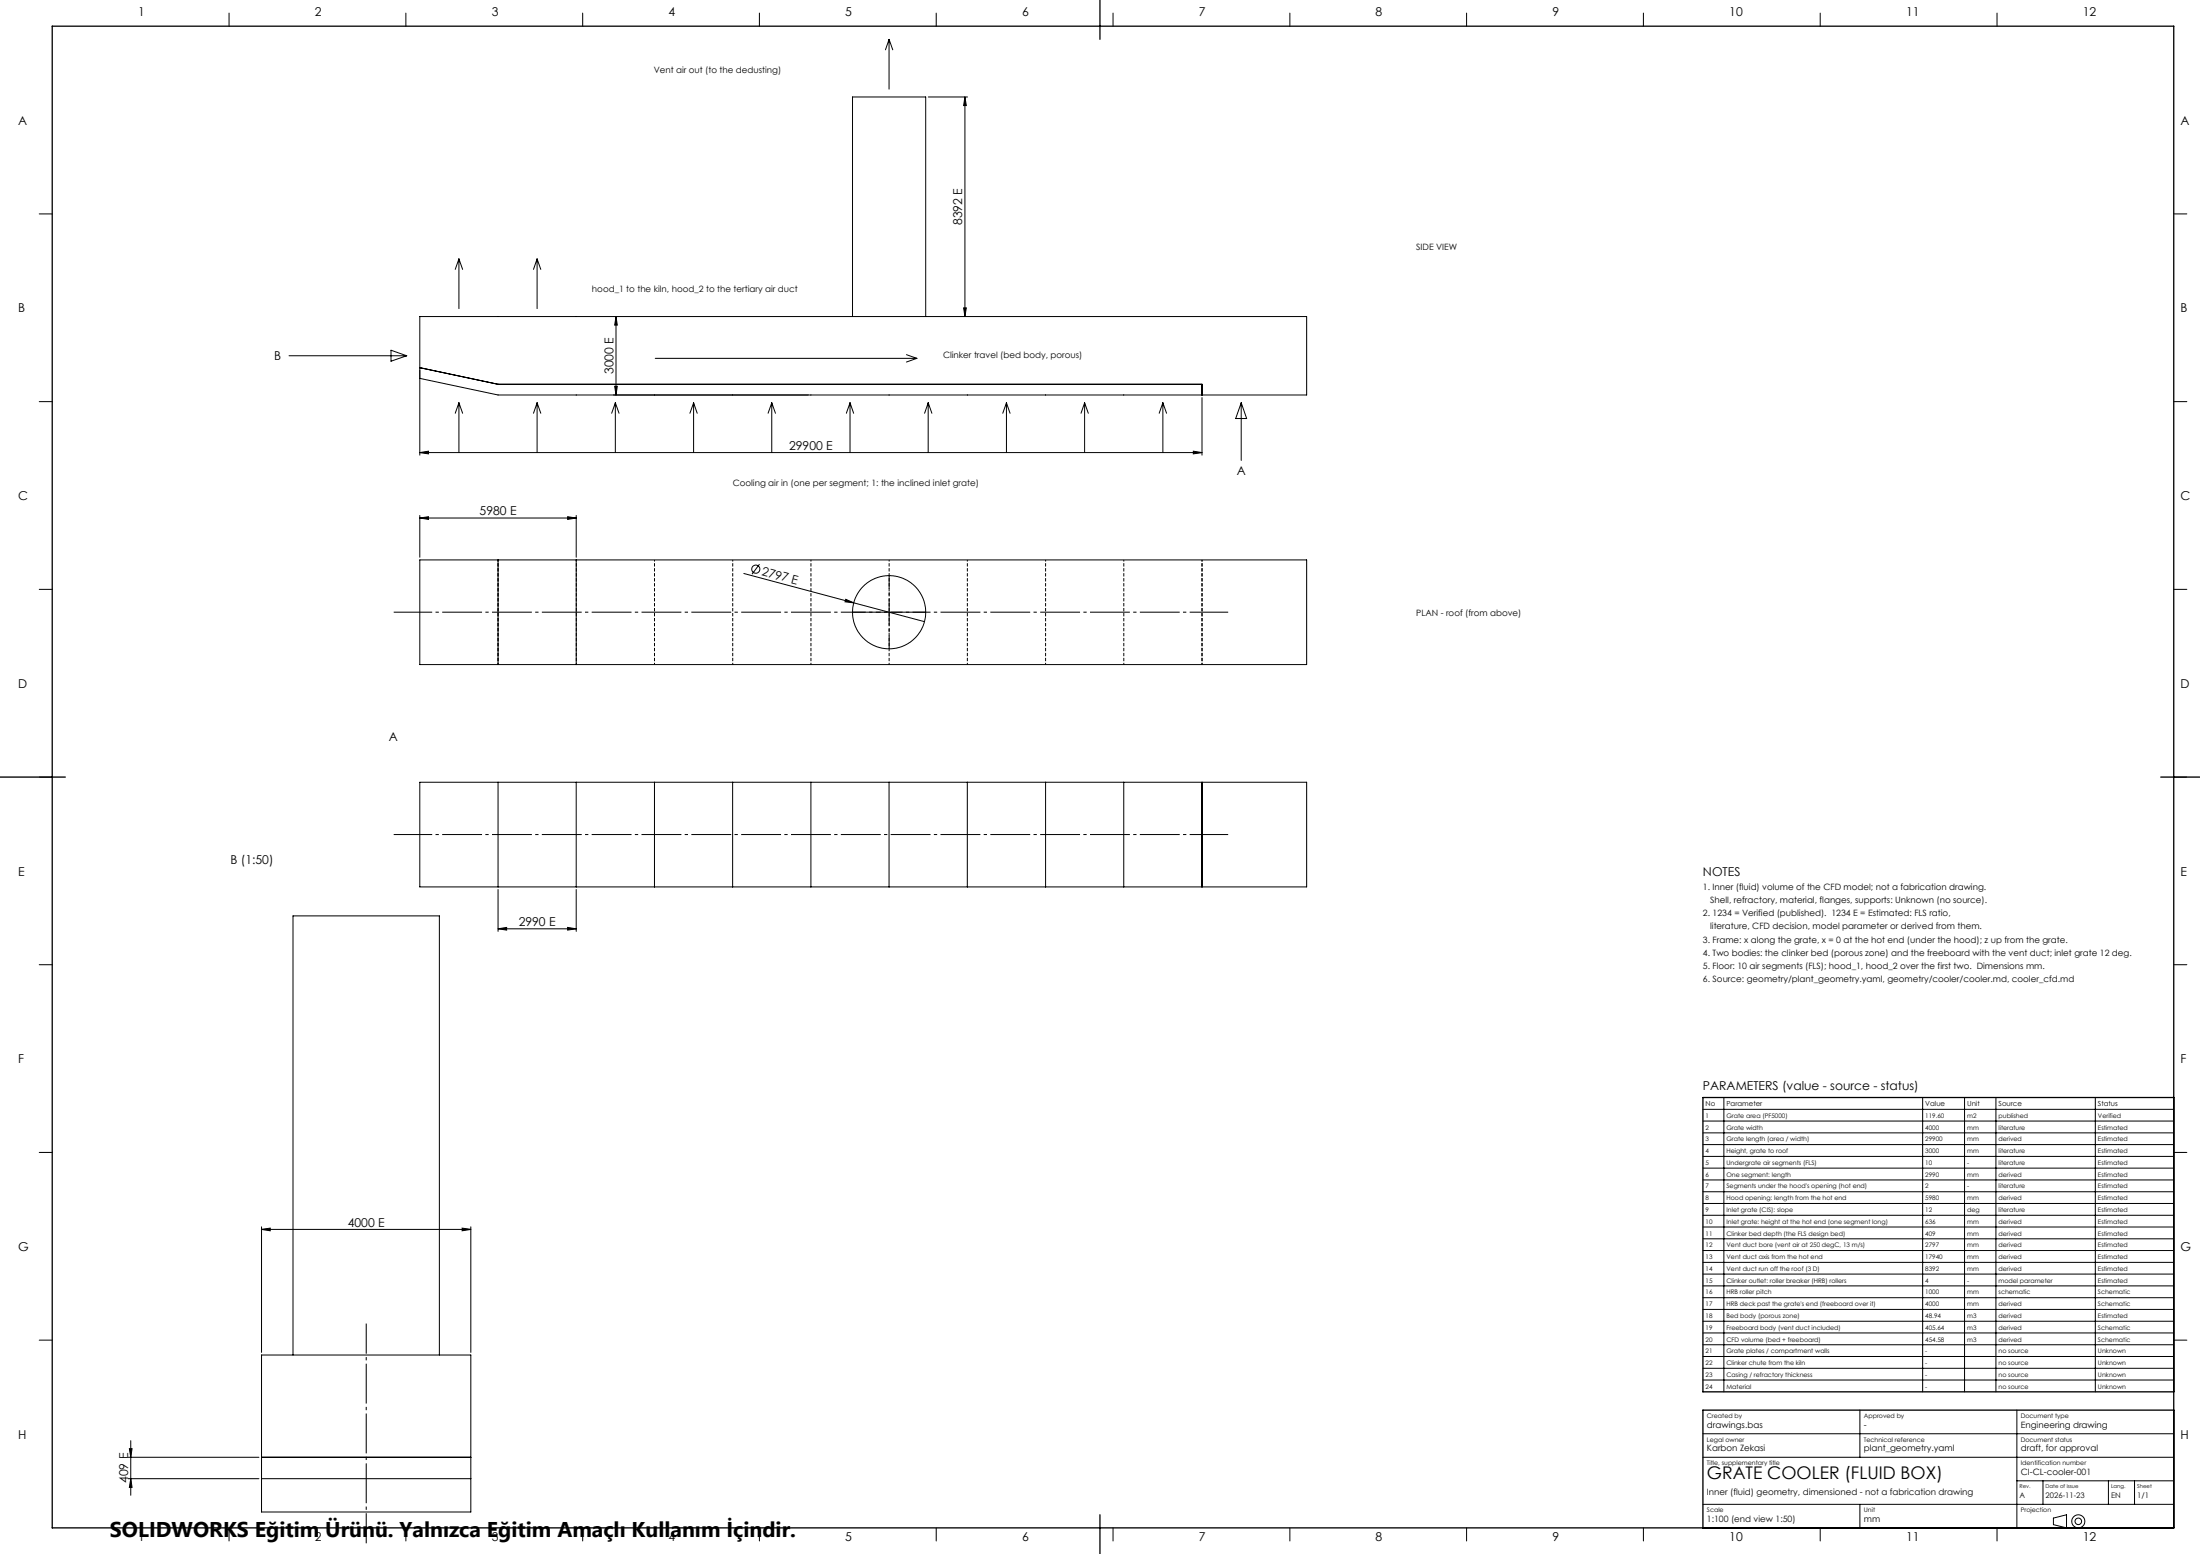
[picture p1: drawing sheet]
<svg xmlns="http://www.w3.org/2000/svg" width="841mm" height="594mm" viewBox="0 0 841 594" stroke-linecap="round" stroke-linejoin="round" font-family="sans-serif">
<g fill="none" stroke="#000" stroke-width=".38">
<path d="M87.6 5v5M155.2 5v5M222.7 5v5M290.3 5v5M339.9 15.1v19M339.9 15.1l-1.4 3.9M339.9 15.1l1.4 3.9M357.9 5v5M425.5 5v5M493.1 5v5M560.6 5v5M628.2 5v5"/>
<path d="M695.8 5v5M763.4 5v5M354.9 37.1h15M368.9 37.1l.5 3.3h-1zM368.9 37.1v83.9M15 81.8h5M175.4 99v19M175.4 99l-1.4 4M175.4 99l1.4 4M205.3 99v19M205.3 99l-1.4 4M205.3 99l1.4 4"/>
<path d="M831 81.8h5M368.4 117.7h1l-.5 3.3zM110.5 136h45M149.5 133.9l6 2.1-6 2.1zM235.5 121l.5 3.3h-1zM235.5 121v30M250.5 137h100M325.9 121v-83.9h28v83.9M346.5 135.6l4 1.4M350.5 137l-4 1.4M15 153.5h5M160.5 140.5l29.9 6.4h269.1v4.1"/>
<path d="M160.5 144.6l29.9 6.4h309.1v-30h-339v53M175.4 154v19M175.4 154l-1.4 4M175.4 154l1.4 4M205.3 154v19M205.3 154l-1.4 4M205.3 154l1.4 4M235 147.7h1l-.5 3.3zM235.2 154v19M235.2 154l-1.4 4M235.2 154l1.4 4M265.1 154v19"/>
<path d="M265.1 154l-1.4 4M265.1 154l1.4 4M295 154v19M295 154l-1.4 4M295 154l1.4 4M324.9 154v19M324.9 154l-1.4 4M324.9 154l1.4 4M354.8 154v19M354.8 154l-1.4 4M354.8 154l1.4 4M384.7 154v19"/>
<path d="M384.7 154l-1.4 4M384.7 154l1.4 4M414.6 154v19M414.6 154l-1.4 4M414.6 154l1.4 4M444.5 154v19M444.5 154l-1.4 4M444.5 154l1.4 4M459.5 152v22M474.5 154v22M474.5 154l2.1 6h-4.2zM831 153.5h5"/>
<path d="M160.5 173l3.3-.5v1zM160.5 173h299M456.2 172.5l3.3 .5-3.3 .5zM160.5 198l3.3-.5v1zM160.5 197v16M160.5 198h59.8M217 197.5l3.3 .5-3.3 .5zM220.3 197v16M160.5 214h339v40h-339zM190.4 214v40M220.3 214v40M284.3 219.2l69.1 18.4"/>
<path d="M290.3 215.6l-2.8 3.9M15 225.3h5M323.3 229.1l3.1 1.3-3.4-.4zM831 225.3h5M15 297h5M160.5 299h339v40h-339zM190.4 299v40M220.3 299v40M250.2 299v40M280.1 299v40M310 299v40M339.9 299v40"/>
<path d="M369.8 299v40M399.7 299v40M429.6 299v40M459.5 299v40M831 297h5M190.4 355l3.3-.5v1zM190.4 340v16M190.4 355h29.9M217 354.5l3.3 .5-3.3 .5zM220.3 340v16M15 368.8h5M831 368.8h5"/>
<path d="M659 419.5v112.5M735 419.5v112.5M751 419.5v112.5M763 419.5v112.5M801 419.5v112.5M651 424h180M651 428.5h180M651 433h180M651 437.5h180M15 440.5h5M651 442h180M651 446.5h180"/>
<path d="M651 451h180M651 455.5h180M831 440.5h5M100 469.9l3.3-.5v1.1zM100 468.9v48.1M100 469.9h80M176.7 469.4l3.3 .5-3.3 .6zM180 468.9v48.1M651 460h180M651 464.5h180M651 469h180M651 473.5h180"/>
<path d="M651 478h180M651 482.5h180M651 487h180M651 491.5h180M651 496h180M15 512.3h5M100 517.9h80v60h-80zM112 517.9v-167.8h56v167.8M651 500.5h180M651 505h180M651 509.5h180M651 514h180"/>
<path d="M651 518.5h180M831 512.3h5M651 523h180M651 527.5h180M711 539v18M771 539v45M49 557h50M49.5 553.7h1l-.5 3.3zM50 550.7v20.9M100 557h80M651 557h180M651 548h180"/>
<path d="M49 565.2h50M50 565.2l.5 3.3h-1zM100 565.2h80M651 575h180M711 575v9M771 566h60M781 566v9M806 566v9M816 566v9M87.6 584v5M155.2 584v5M222.7 584v5"/>
<path d="M290.3 584v5M357.9 584v5M425.5 584v5M493.1 584v5M560.6 584v5M628.2 584v5M695.8 584v5M763.4 584v5M785 580.3l5-1.3v5l-5-1.2z"/>
<circle cx="288.9" cy="217.6" r="1.56"/>
<circle cx="339.9" cy="234" r="14"/>
<circle cx="794.5" cy="581.5" r="1.25"/>
<circle cx="794.5" cy="581.5" r="2.5"/>
</g>
<path d="M190.4 214v40M220.3 214v40M250.2 214v40M280.1 214v40M310 214v40M339.9 214v40M369.8 214v40M399.7 214v40M429.6 214v40M459.5 214v40" fill="none" stroke="#000" stroke-width=".38" stroke-dasharray="1.3 .6" stroke-dashoffset=".6" stroke-linecap="butt"/>
<path d="M150.5 234h319M150.5 319h319" fill="none" stroke="#000" stroke-width=".38" stroke-dasharray="15.2 1.3 1.3 1.3" stroke-dashoffset=".5" stroke-linecap="butt"/>
<path d="M140 589.9v-84" fill="none" stroke="#000" stroke-width=".38" stroke-dasharray="15.2 1.3 1.3 1.3" stroke-dashoffset="3.7" stroke-linecap="butt"/>
<path d="M20 10h811v574h-811zM420.5 0v15M0 297h25M826 297h15M831 419.5h-180v112.5h180M831 539h-180v45M420.5 579v15" fill="none" stroke="#000" stroke-width=".5"/>
<g fill="#000">
<path d="M368.9 37.1l.5 3.3h-1zM235.5 121l.5 3.3h-1zM368.4 117.7h1l-.5 3.3zM235 147.7h1l-.5 3.3zM160.5 173l3.3-.5v1zM456.2 172.5l3.3 .5-3.3 .5zM160.5 198l3.3-.5v1zM217 197.5l3.3 .5-3.3 .5zM323.3 229.1l3.1 1.3-3.4-.4zM190.4 355l3.3-.5v1zM217 354.5l3.3 .5-3.3 .5zM100 469.9l3.3-.5v1.1z"/>
<path d="M176.7 469.4l3.3 .5-3.3 .6zM49.5 553.7h1l-.5 3.3zM50 565.2l.5 3.3h-1z"/>
</g>
<path d="M339.9 234h-14M339.9 234v-14M339.9 234.1v13.9M339.9 234h14" fill="none" stroke="#000" stroke-width=".38" stroke-dasharray="15.2 1.3 1.3 1.3" stroke-dashoffset="10.2" stroke-linecap="butt"/>
<text font-size="8.2" x="42.1" y="587.3">SOLIDWORKS Eğitim Ürünü. Yalnızca Eğitim Amaçlı Kullanım İçindir.</text>
<text font-size="6.7" x="652.5" y="565.5">GRATE COOLER (FLUID BOX)</text>
<g font-size="4.7">
<text x="52.8" y="6">1</text>
<text x="120.4" y="6">2</text>
<text x="188" y="6">3</text>
<text x="255.5" y="6">4</text>
<text x="323.1" y="6">5</text>
<text x="390.7" y="6">6</text>
<text x="458.3" y="6">7</text>
<text x="525.9" y="6">8</text>
<text x="593.5" y="6">9</text>
<text x="661" y="6">10</text>
<text x="728.6" y="6">11</text>
<text x="796.2" y="6">12</text>
<text x="7" y="47.7">A</text>
<text x="833.5" y="47.7">A</text>
<text x="367.9" y="86.1" transform="rotate(-90 367.9 86.1)">8392 E</text>
<text x="7" y="119.4">B</text>
<text x="833.5" y="119.4">B</text>
<text x="104.7" y="137.7">B</text>
<text x="234.5" y="143" transform="rotate(-90 234.5 143)">3000 E</text>
<text x="301.6" y="171.9">29900 E</text>
<text x="472.7" y="181.7">A</text>
<text x="7" y="191.2">C</text>
<text x="833.5" y="191.2">C</text>
<text x="183.3" y="197">5980 E</text>
<text x="291" y="219.9" transform="rotate(15 291 219.9)">2797 E</text>
<text x="7" y="262.9">D</text>
<text x="833.5" y="262.9">D</text>
<text x="148.6" y="283.1">A</text>
<text x="7" y="334.7">E</text>
<text x="88.1" y="330.2">B (1:50)</text>
<text x="651" y="335">NOTES</text>
<text x="833.5" y="334.7">E</text>
<text x="198.3" y="354">2990 E</text>
<text x="7" y="406.4">F</text>
<text x="833.5" y="406.4">F</text>
<text x="651" y="416.5">PARAMETERS (value - source - status)</text>
<text x="132.9" y="468.9">4000 E</text>
<text x="7" y="478.2">G</text>
<text x="833.5" y="478.2">G</text>
<text x="7" y="549.9">H</text>
<text x="833.5" y="549.9">H</text>
<text x="49" y="566.9" transform="rotate(-90 49 566.9)">409 E</text>
<text x="52.8" y="589">1</text>
<text x="120.4" y="589">2</text>
<text x="188" y="589">3</text>
<text x="255.5" y="589">4</text>
<text x="323.1" y="589">5</text>
<text x="390.7" y="589">6</text>
<text x="458.3" y="589">7</text>
<text x="525.9" y="589">8</text>
<text x="593.5" y="589">9</text>
<text x="661" y="589">10</text>
<text x="728.6" y="589">11</text>
<text x="796.2" y="589">12</text>
</g>
<g font-size="3.3">
<text x="249.9" y="27.8">Vent air out (to the dedusting)</text>
<text x="541.4" y="95.5">SIDE VIEW</text>
<text x="226.3" y="111.7">hood_1 to the kiln, hood_2 to the tertiary air duct</text>
<text x="360.5" y="136.7">Clinker travel (bed body, porous)</text>
<text x="280.1" y="185.7">Cooling air in (one per segment; 1: the inclined inlet grate)</text>
<text x="541.4" y="235.5">PLAN - roof (from above)</text>
<text x="651" y="340.3">1. Inner (fluid) volume of the CFD model; not a fabrication drawing.</text>
<text x="653.8" y="345.3">Shell, refractory, material, flanges, supports: Unknown (no source).</text>
<text x="651" y="350.3">2. 1234 = Verified (published). 1234 E = Estimated: FLS ratio,</text>
<text x="653.8" y="355.3">literature, CFD decision, model parameter or derived from them.</text>
<text x="651" y="360.3">3. Frame: x along the grate, x = 0 at the hot end (under the hood); z up from the grate.</text>
<text x="651" y="365.3">4. Two bodies: the clinker bed (porous zone) and the freeboard with the vent duct; inlet grate 12 deg.</text>
<text x="651" y="370.3">5. Floor: 10 air segments (FLS); hood_1, hood_2 over the first two. Dimensions mm.</text>
<text x="651" y="375.3">6. Source: geometry/plant_geometry.yaml, geometry/cooler/cooler.md, cooler_cfd.md</text>
<text x="652.5" y="545.8">drawings.bas</text>
<text x="712.5" y="545.8">-</text>
<text x="772.5" y="545.8">Engineering drawing</text>
<text x="652.5" y="554.8">Karbon Zekasi</text>
<text x="712.5" y="554.8">plant_geometry.yaml</text>
<text x="772.5" y="554.8">draft, for approval</text>
<text x="772.5" y="563.8">CI-CL-cooler-001</text>
<text x="652.5" y="571.3">Inner (fluid) geometry, dimensioned - not a fabrication drawing</text>
<text x="652.5" y="581.8">1:100 (end view 1:50)</text>
<text x="712.5" y="581.8">mm</text>
</g>
<g font-size="2.9">
<text x="772" y="572.6">A</text>
<text x="782" y="572.6">2026-11-23</text>
<text x="807" y="572.6">EN</text>
<text x="817" y="572.6">1/1</text>
</g>
<g font-size="2.7">
<text x="652" y="422.9">No</text>
<text x="660" y="422.9">Parameter</text>
<text x="736" y="422.9">Value</text>
<text x="752" y="422.9">Unit</text>
<text x="764" y="422.9">Source</text>
<text x="802" y="422.9">Status</text>
</g>
<g font-size="2.4">
<text x="652" y="427.3">1</text>
<text x="652" y="431.8">2</text>
<text x="660" y="427.3">Grate area (PF5000)</text>
<text x="660" y="431.8">Grate width</text>
<text x="736" y="427.3">119.60</text>
<text x="736" y="431.8">4000</text>
<text x="752" y="427.3">m2</text>
<text x="752" y="431.8">mm</text>
<text x="764" y="427.3">published</text>
<text x="764" y="431.8">literature</text>
<text x="802" y="427.3">Verified</text>
<text x="802" y="431.8">Estimated</text>
<text x="652" y="436.3">3</text>
<text x="660" y="436.3">Grate length (area / width)</text>
<text x="736" y="436.3">29900</text>
<text x="752" y="436.3">mm</text>
<text x="764" y="436.3">derived</text>
<text x="802" y="436.3">Estimated</text>
<text x="652" y="440.8">4</text>
<text x="660" y="440.8">Height, grate to roof</text>
<text x="736" y="440.8">3000</text>
<text x="752" y="440.8">mm</text>
<text x="764" y="440.8">literature</text>
<text x="802" y="440.8">Estimated</text>
<text x="652" y="445.3">5</text>
<text x="652" y="449.8">6</text>
<text x="660" y="445.3">Undergrate air segments (FLS)</text>
<text x="660" y="449.8">One segment: length</text>
<text x="736" y="445.3">10</text>
<text x="736" y="449.8">2990</text>
<text x="752" y="445.3">-</text>
<text x="752" y="449.8">mm</text>
<text x="764" y="445.3">literature</text>
<text x="764" y="449.8">derived</text>
<text x="802" y="445.3">Estimated</text>
<text x="802" y="449.8">Estimated</text>
<text x="652" y="454.3">7</text>
<text x="660" y="454.3">Segments under the hood's opening (hot end)</text>
<text x="736" y="454.3">2</text>
<text x="752" y="454.3">-</text>
<text x="764" y="454.3">literature</text>
<text x="802" y="454.3">Estimated</text>
<text x="652" y="458.8">8</text>
<text x="660" y="458.8">Hood opening: length from the hot end</text>
<text x="736" y="458.8">5980</text>
<text x="752" y="458.8">mm</text>
<text x="764" y="458.8">derived</text>
<text x="802" y="458.8">Estimated</text>
<text x="652" y="463.3">9</text>
<text x="652" y="467.8">10</text>
<text x="660" y="463.3">Inlet grate (CIS): slope</text>
<text x="660" y="467.8">Inlet grate: height at the hot end (one segment long)</text>
<text x="736" y="463.3">12</text>
<text x="736" y="467.8">636</text>
<text x="752" y="463.3">deg</text>
<text x="752" y="467.8">mm</text>
<text x="764" y="463.3">literature</text>
<text x="764" y="467.8">derived</text>
<text x="802" y="463.3">Estimated</text>
<text x="802" y="467.8">Estimated</text>
<text x="652" y="472.3">11</text>
<text x="660" y="472.3">Clinker bed depth (the FLS design bed)</text>
<text x="736" y="472.3">409</text>
<text x="752" y="472.3">mm</text>
<text x="764" y="472.3">derived</text>
<text x="802" y="472.3">Estimated</text>
<text x="652" y="476.8">12</text>
<text x="660" y="476.8">Vent duct bore (vent air at 250 degC, 13 m/s)</text>
<text x="736" y="476.8">2797</text>
<text x="752" y="476.8">mm</text>
<text x="764" y="476.8">derived</text>
<text x="802" y="476.8">Estimated</text>
<text x="652" y="481.3">13</text>
<text x="652" y="485.8">14</text>
<text x="660" y="481.3">Vent duct axis from the hot end</text>
<text x="660" y="485.8">Vent duct run off the roof (3 D)</text>
<text x="736" y="481.3">17940</text>
<text x="736" y="485.8">8392</text>
<text x="752" y="481.3">mm</text>
<text x="752" y="485.8">mm</text>
<text x="764" y="481.3">derived</text>
<text x="764" y="485.8">derived</text>
<text x="802" y="481.3">Estimated</text>
<text x="802" y="485.8">Estimated</text>
<text x="652" y="490.3">15</text>
<text x="660" y="490.3">Clinker outlet: roller breaker (HRB) rollers</text>
<text x="736" y="490.3">4</text>
<text x="752" y="490.3">-</text>
<text x="764" y="490.3">model parameter</text>
<text x="802" y="490.3">Estimated</text>
<text x="652" y="494.8">16</text>
<text x="660" y="494.8">HRB roller pitch</text>
<text x="736" y="494.8">1000</text>
<text x="752" y="494.8">mm</text>
<text x="764" y="494.8">schematic</text>
<text x="802" y="494.8">Schematic</text>
<text x="652" y="499.3">17</text>
<text x="652" y="503.8">18</text>
<text x="660" y="499.3">HRB deck past the grate's end (freeboard over it)</text>
<text x="660" y="503.8">Bed body (porous zone)</text>
<text x="736" y="499.3">4000</text>
<text x="736" y="503.8">48.94</text>
<text x="752" y="499.3">mm</text>
<text x="752" y="503.8">m3</text>
<text x="764" y="499.3">derived</text>
<text x="764" y="503.8">derived</text>
<text x="802" y="499.3">Schematic</text>
<text x="802" y="503.8">Estimated</text>
<text x="652" y="508.3">19</text>
<text x="660" y="508.3">Freeboard body (vent duct included)</text>
<text x="736" y="508.3">405.64</text>
<text x="752" y="508.3">m3</text>
<text x="764" y="508.3">derived</text>
<text x="802" y="508.3">Schematic</text>
<text x="652" y="512.8">20</text>
<text x="660" y="512.8">CFD volume (bed + freeboard)</text>
<text x="736" y="512.8">454.58</text>
<text x="752" y="512.8">m3</text>
<text x="764" y="512.8">derived</text>
<text x="802" y="512.8">Schematic</text>
<text x="652" y="517.3">21</text>
<text x="652" y="521.8">22</text>
<text x="660" y="517.3">Grate plates / compartment walls</text>
<text x="660" y="521.8">Clinker chute from the kiln</text>
<text x="736" y="517.3">-</text>
<text x="736" y="521.8">-</text>
<text x="764" y="517.3">no source</text>
<text x="764" y="521.8">no source</text>
<text x="802" y="517.3">Unknown</text>
<text x="802" y="521.8">Unknown</text>
<text x="652" y="526.3">23</text>
<text x="660" y="526.3">Casing / refractory thickness</text>
<text x="736" y="526.3">-</text>
<text x="764" y="526.3">no source</text>
<text x="802" y="526.3">Unknown</text>
<text x="652" y="530.8">24</text>
<text x="660" y="530.8">Material</text>
<text x="736" y="530.8">-</text>
<text x="764" y="530.8">no source</text>
<text x="802" y="530.8">Unknown</text>
<text x="652.5" y="542.1">Created by</text>
<text x="712.5" y="542.1">Approved by</text>
<text x="772.5" y="542.1">Document type</text>
<text x="652.5" y="551.1">Legal owner</text>
<text x="712.5" y="551.1">Technical reference</text>
<text x="772.5" y="551.1">Document status</text>
<text x="652.5" y="560.1">Title, supplementary title</text>
<text x="772.5" y="560.1">Identification number</text>
<text x="652.5" y="578.1">Scale</text>
<text x="712.5" y="578.1">Unit</text>
<text x="772.5" y="578.1">Projection</text>
</g>
<g font-size="2">
<text x="772" y="568.9">Rev.</text>
<text x="782" y="568.9">Date of issue</text>
<text x="807" y="568.9">Lang.</text>
<text x="817" y="568.9">Sheet</text>
</g>
</svg>
